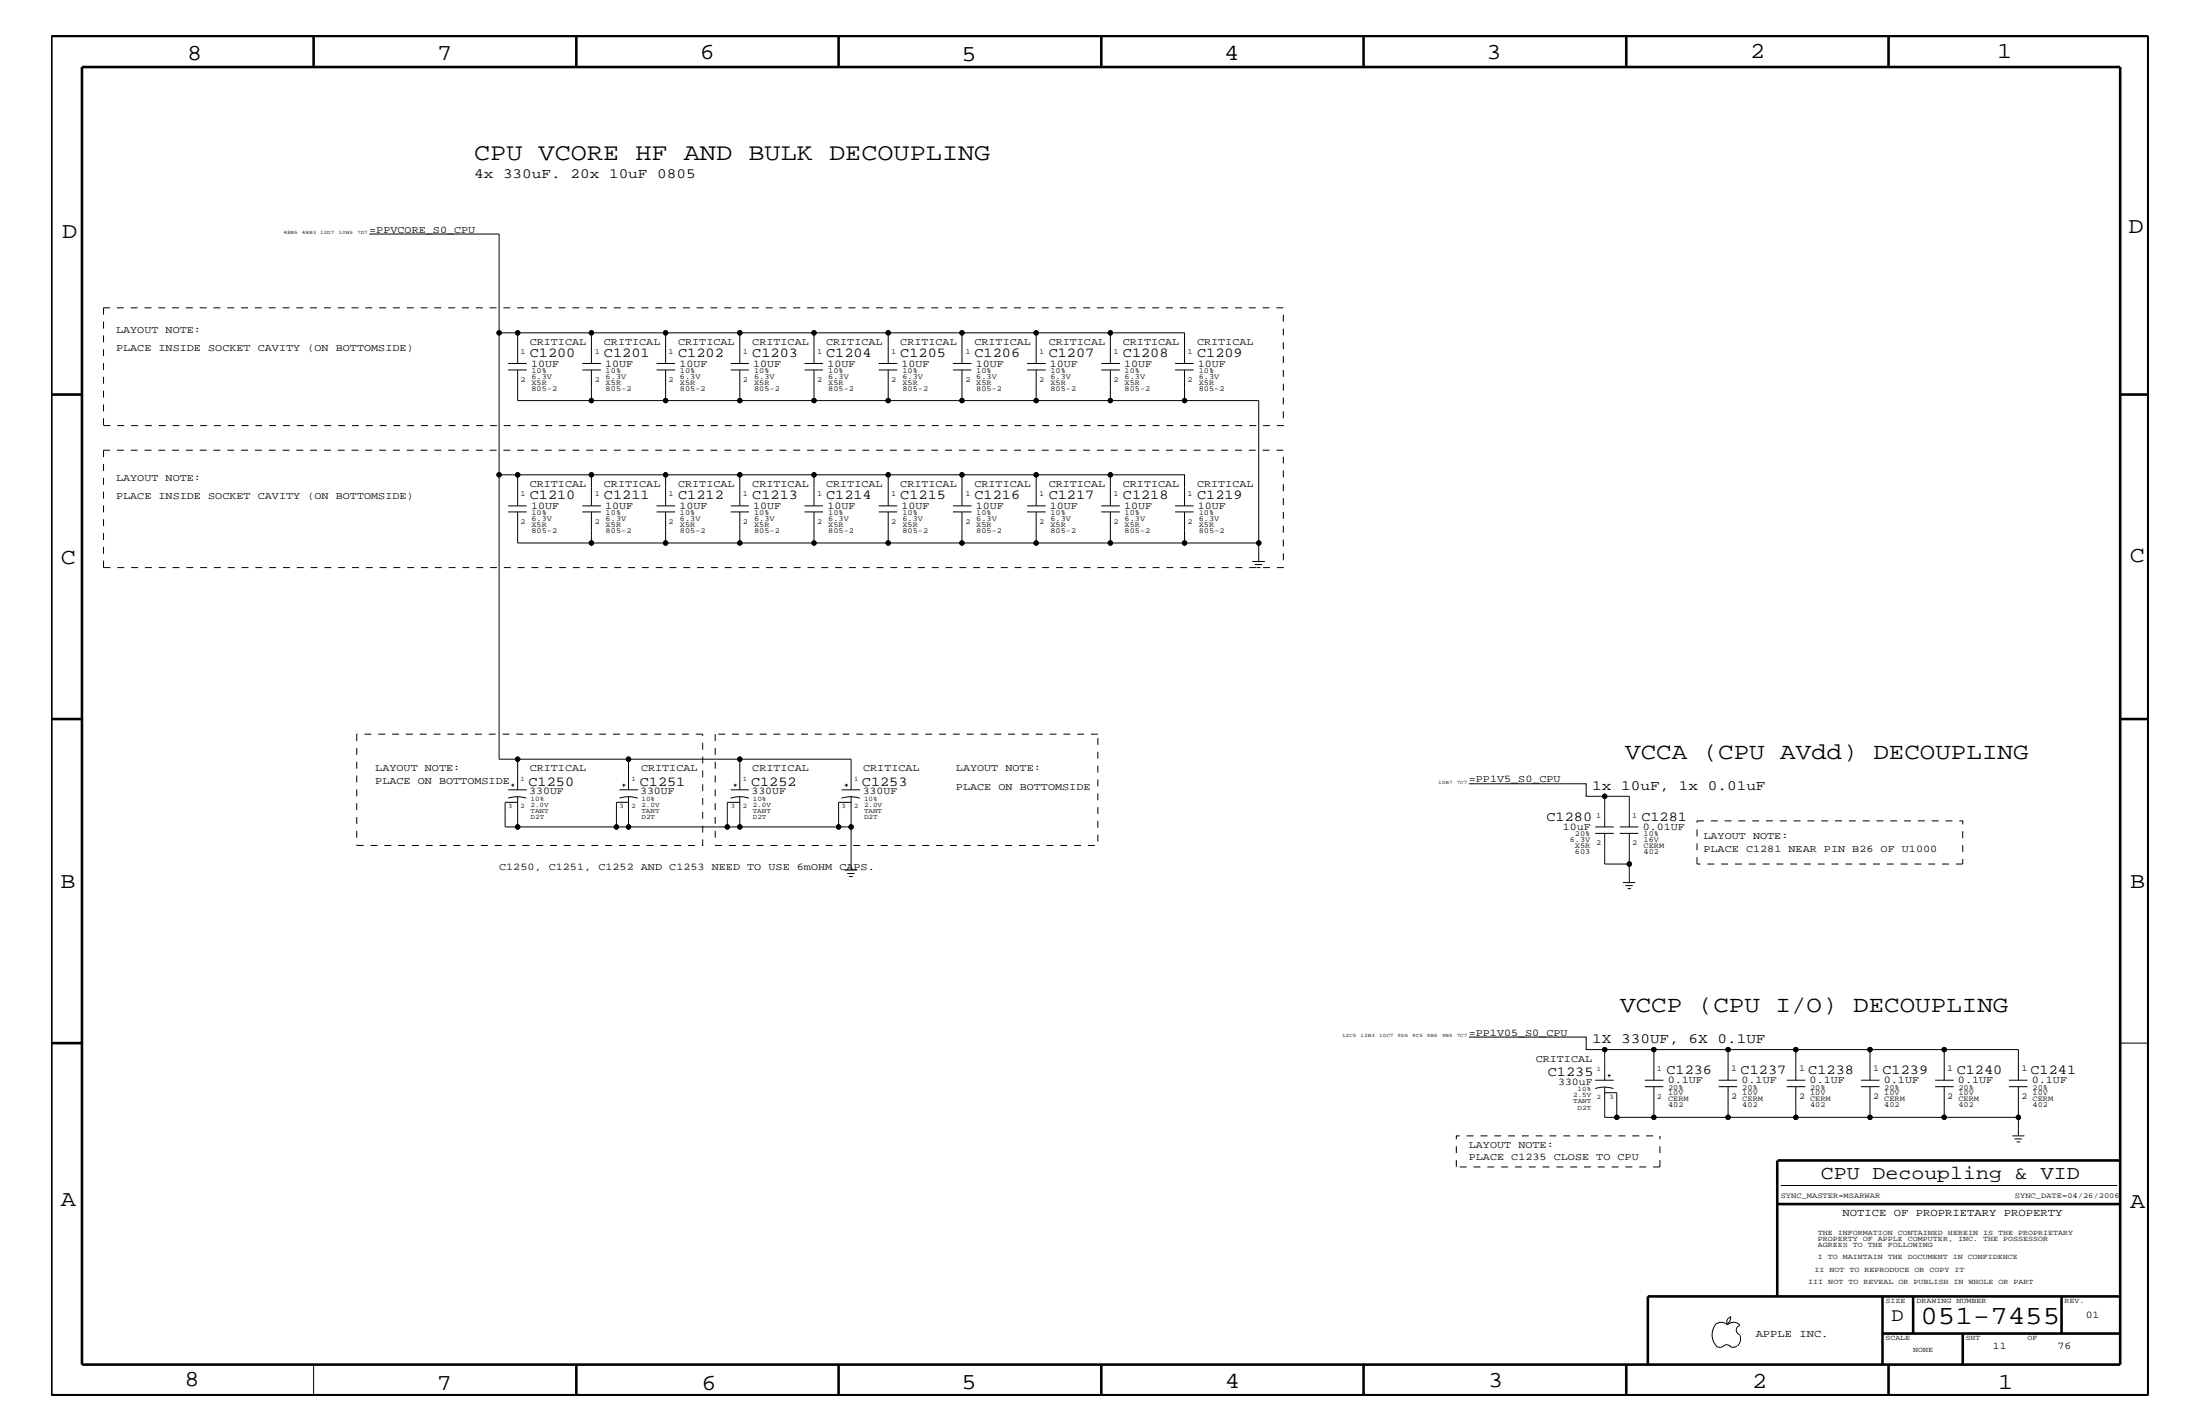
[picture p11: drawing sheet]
<svg xmlns="http://www.w3.org/2000/svg" width="432mm" height="279mm" viewBox="0 0 432 279" stroke-linecap="round" stroke-linejoin="round" font-family="sans-serif">
<g fill="none" stroke="#000" stroke-width=".2">
<path d="M72.5 45.9h25.5v103.1h25.4M98 65.3h3.6M99.7 72.6h3.7M99.7 71.3h3.7M101.6 72.6v6h14.5v-6M114.3 72.6h3.6M114.3 71.3h3.6M116.1 65.3h-14.5v6M116.1 78.6h14.5M128.9 72.6h3.6M128.9 71.3h3.6M130.6 65.3h-14.5v6"/>
<path d="M130.6 72.6v6M143.4 72.6h3.6M143.4 71.3h3.6M145.2 72.6v6h-14.6M145.2 65.3h-14.6v6M157.9 72.6h3.6M157.9 71.3h3.6M159.8 72.6v6h-14.6M159.8 65.3h-14.6v6M172.5 72.6h3.6M172.5 71.3h3.6M174.3 72.6v6h-14.5"/>
<path d="M174.3 65.3h-14.5v6M187 72.6h3.7M187 71.3h3.7M188.8 72.6v6h-14.5M188.8 65.3h-14.5v6M201.6 72.6h3.6M201.6 71.3h3.6M203.4 72.6v6h-14.6M203.4 65.3h-14.6v6M216.2 72.6h3.6M216.2 71.3h3.6M217.9 72.6v6h-14.5"/>
<path d="M217.9 71.3v-6h14.6v6M217.9 65.3h-14.5v6M230.6 72.6h3.7M230.6 71.3h3.7M232.5 78.6h14.6v27.9h-29.2M232.5 72.6v6h-14.6M98 93.2h3.6v6.1M99.7 99.3h3.7M101.6 93.2h14.5M114.3 99.3h3.6M116.1 99.3v-6.1h14.5v6.1M128.9 99.3h3.6"/>
<path d="M130.6 93.2h14.6v6.1M143.4 99.3h3.6M145.2 93.2h14.6v6.1M157.9 99.3h3.6M159.8 93.2h14.5v6.1M172.5 99.3h3.6M174.3 93.2h14.5v6.1M187 99.3h3.7M188.8 93.2h14.6v6.1M201.6 99.3h3.6M203.4 93.2h14.5v6.1M216.2 99.3h3.6"/>
<path d="M217.9 93.2h14.6v6.1M230.6 99.3h3.7M99.7 100.4h3.7M101.6 100.4v6.1h14.5v-6.1M114.3 100.4h3.6M116.1 106.5h14.5M128.9 100.4h3.6M130.6 100.4v6.1M143.4 100.4h3.6M145.2 100.4v6.1h-14.6M157.9 100.4h3.6M159.8 100.4v6.1h-14.6"/>
<path d="M172.5 100.4h3.6M174.3 100.4v6.1h-14.5M187 100.4h3.7M188.8 100.4v6.1h-14.5M201.6 100.4h3.6M203.4 100.4v6.1h-14.6M216.2 100.4h3.6M217.9 100.4v6.1h-14.5M230.6 100.4h3.7M232.5 100.4v6.1M245.8 110.2h2.4M246.3 110.8h1.4"/>
<path d="M246.6 111.4h.8M247.1 106.5v3.7M99.7 156.6a5.8 5.8 0 0 1 3.6 0M99.7 155h3.7M100.3 154h.6M100.7 153.8v.6M101.6 156.2v6h-2.5v-4.8h2.5M101.6 149v6M121.6 156.6a5.8 5.8 0 0 1 3.5 0M121.6 155h3.6M122.2 154h.6M122.4 153.8v.6"/>
<path d="M123.4 156.2v6h-2.4M123.4 157.4h-2.4v4.8h-19.4M143.4 156.6a5.9 5.9 0 0 1 3.6 0M143.4 155h3.6M144 154h.6M144.3 153.8v.6M145.2 156.2v6h-2.5M145.2 155v-6h21.8v6M145.2 149h-21.8v6M145.2 157.4h-2.5v4.8M165.2 156.6a5.8 5.8 0 0 1 3.5 0M165.2 155h3.6"/>
<path d="M165.8 154h.7M166.1 153.8v.6M167 157.4h-2.4v4.8h-19.4M167 156.2v6M288.3 153.8h23v2.4h3.7v6M315 156.2h4.8v6M123.4 162.2h19.3M164.6 162.2h2.4v8.5M165.8 170.7h2.4M166.3 171.4h1.4M166.6 172h.8M313.1 163.5h3.6"/>
<path d="M313.1 162.2h3.6M315 163.5v6h4.8v-6M317.9 163.5h3.7M317.9 162.2h3.7M318.5 173.2h2.5M319 173.8h1.5M319.4 174.4h.7M319.8 169.5v3.7M288.3 203.5h23v2.4h3.7M313.1 213.6a5.8 5.8 0 0 1 3.6 0M313.1 211.9h3.6M315 213.2v6h81.2"/>
<path d="M315 214.4h2.3v4.8M315.6 211h.5M315.8 210.8v.6M322.8 211.9h3.7M322.8 213.2h3.7M324.6 205.9h-9.6v6M324.6 213.2v6M337.3 211.9h3.7M337.3 213.2h3.7M339.2 205.9h-14.6v6M339.2 213.2v6M350.7 211.9h3.6"/>
<path d="M350.7 213.2h3.6M352.5 205.9h-13.3v6M352.5 213.2v6M365.3 211.9h3.6M365.3 213.2h3.6M367 205.9h-14.5v6M367 213.2v6M379.8 211.9h3.7M379.8 213.2h3.7M381.6 211.9v-6h14.6v6M381.6 205.9h-14.6v6M381.6 213.2v6"/>
<path d="M394.3 211.9h3.6M394.3 213.2h3.6M396.2 213.2v9.7M416.1 204.7h5.5M349.5 232.6h66M395 222.9h2.3M395.4 223.5h1.4M395.8 224.1h.7M336.6 260a1.69 1.69 0 0 1 2.4 0 1.72 1.72 0 0 1 2.5 0M339.6 258.3l.1 .3a1.27 1.27 0 0 1-.7 1.1M339.6 258.4a.99 .99 0 0 0-.6 1.4M61.6 267.7v6.1"/>
<path d="M336.6 260a3.3 3.3 0 0 0 .3 4.1M336.9 264.1l.7 .3 .7-.3M338.2 264.1l.7-.3 .7 .3M339.5 264.1l.7 .3 .7-.3M341.5 260.1a.93 .93 0 0 0-.7 .9 .93 .93 0 0 0 .7 .9M341.5 262l.1 .7a1.99 1.99 0 0 1-.6 1.4"/>
<circle cx="98" cy="65.3" r=".42"/>
<circle cx="101.6" cy="65.3" r=".42"/>
<circle cx="116.1" cy="65.3" r=".42"/>
<circle cx="116.1" cy="78.6" r=".42"/>
<circle cx="130.6" cy="65.3" r=".42"/>
<circle cx="130.6" cy="78.6" r=".42"/>
<circle cx="145.2" cy="65.3" r=".42"/>
<circle cx="145.2" cy="78.6" r=".42"/>
<circle cx="159.8" cy="65.3" r=".42"/>
<circle cx="159.8" cy="78.6" r=".42"/>
<circle cx="174.3" cy="65.3" r=".42"/>
<circle cx="174.3" cy="78.6" r=".42"/>
<circle cx="188.8" cy="65.3" r=".42"/>
<circle cx="188.8" cy="78.6" r=".42"/>
<circle cx="203.4" cy="65.3" r=".42"/>
<circle cx="203.4" cy="78.6" r=".42"/>
<circle cx="217.9" cy="65.3" r=".42"/>
<circle cx="217.9" cy="78.6" r=".42"/>
<circle cx="232.5" cy="78.6" r=".42"/>
<circle cx="98" cy="93.2" r=".42"/>
<circle cx="101.6" cy="93.2" r=".42"/>
<circle cx="116.1" cy="93.2" r=".42"/>
<circle cx="130.6" cy="93.2" r=".42"/>
<circle cx="145.2" cy="93.2" r=".42"/>
<circle cx="159.8" cy="93.2" r=".42"/>
<circle cx="174.3" cy="93.2" r=".42"/>
<circle cx="188.8" cy="93.2" r=".42"/>
<circle cx="203.4" cy="93.2" r=".42"/>
<circle cx="217.9" cy="93.2" r=".42"/>
<circle cx="116.1" cy="106.5" r=".42"/>
<circle cx="130.6" cy="106.5" r=".42"/>
<circle cx="145.2" cy="106.5" r=".42"/>
<circle cx="159.8" cy="106.5" r=".42"/>
<circle cx="174.3" cy="106.5" r=".42"/>
<circle cx="188.8" cy="106.5" r=".42"/>
<circle cx="203.4" cy="106.5" r=".42"/>
<circle cx="217.9" cy="106.5" r=".42"/>
<circle cx="232.5" cy="106.5" r=".42"/>
<circle cx="247.1" cy="106.5" r=".42"/>
<circle cx="101.6" cy="149" r=".42"/>
<circle cx="123.4" cy="149" r=".42"/>
<circle cx="145.2" cy="149" r=".42"/>
<circle cx="315" cy="156.2" r=".42"/>
<circle cx="101.6" cy="162.2" r=".42"/>
<circle cx="121" cy="162.2" r=".42"/>
<circle cx="123.4" cy="162.2" r=".42"/>
<circle cx="142.7" cy="162.2" r=".42"/>
<circle cx="145.2" cy="162.2" r=".42"/>
<circle cx="164.6" cy="162.2" r=".42"/>
<circle cx="167" cy="162.2" r=".42"/>
<circle cx="319.8" cy="169.5" r=".42"/>
<circle cx="315" cy="205.9" r=".42"/>
<circle cx="317.3" cy="219.2" r=".42"/>
<circle cx="324.6" cy="205.9" r=".42"/>
<circle cx="324.6" cy="219.2" r=".42"/>
<circle cx="339.2" cy="219.2" r=".42"/>
<circle cx="339.2" cy="205.9" r=".42"/>
<circle cx="352.5" cy="219.2" r=".42"/>
<circle cx="352.5" cy="205.9" r=".42"/>
<circle cx="367" cy="205.9" r=".42"/>
<circle cx="367" cy="219.2" r=".42"/>
<circle cx="381.6" cy="205.9" r=".42"/>
<circle cx="381.6" cy="219.2" r=".42"/>
<circle cx="396.2" cy="219.2" r=".42"/>
</g>
<g fill="none" stroke="#000" stroke-width=".51">
<path d="M10.1 7.1h411.5v266.7h-411.5zM16.1 13.2h400v254.5h-400zM61.6 7.1v6.1M113.1 7.1v6.1M164.6 7.1v6.1M216.2 7.1v6.1M267.6 7.1v6.1M319.2 7.1v6.1M370.7 7.1v6.1M10.1 77.4h6M416.1 77.4h5.5M10.1 141.1h6"/>
<path d="M416.1 141.1h5.5M10.1 204.7h6M348.8 236.2h67.3M348.8 227.7v26.7M348.9 227.7h67.2M369.5 254.4v13.3M375.5 254.4v7.2M404.6 254.4v7.2M416.1 254.4h-92.7v13.3M113.1 267.7v6.1M164.6 267.7v6.1M216.2 268v5.8"/>
<path d="M267.6 267.7v6.1M319.2 267.7v6.1M369.5 261.6h46.6M370.7 267.7v6.1M385.2 261.6v6.1"/>
</g>
<g fill="none" stroke="#000" stroke-width=".2" stroke-dasharray="1.4 1.4" stroke-linecap="butt">
<path d="M20.3 60.4v23.1M251.9 60.4h-231.6M20.3 83.5h231.6v-23.1M20.3 88.3v23.1M251.9 88.3h-231.6M20.3 111.4h231.6v-23.1M70 144v21.9M137.9 144h-67.9M140.4 144v21.9M215.5 144h-75.1M70 165.9h67.9v-21.9M140.4 165.9h75.1v-21.9"/>
<path d="M333.1 169.5v-8.4M333.1 161.1h52.1v8.4M385.2 169.5h-52.1M285.8 229v-6.1h40M325.8 229h-40M325.8 229v-6.1"/>
</g>
<g fill="#000">
<circle cx="98" cy="65.3" r=".42"/>
<circle cx="101.6" cy="65.3" r=".42"/>
<circle cx="116.1" cy="65.3" r=".42"/>
<circle cx="116.1" cy="78.6" r=".42"/>
<circle cx="130.6" cy="65.3" r=".42"/>
<circle cx="130.6" cy="78.6" r=".42"/>
<circle cx="145.2" cy="65.3" r=".42"/>
<circle cx="145.2" cy="78.6" r=".42"/>
<circle cx="159.8" cy="65.3" r=".42"/>
<circle cx="159.8" cy="78.6" r=".42"/>
<circle cx="174.3" cy="65.3" r=".42"/>
<circle cx="174.3" cy="78.6" r=".42"/>
<circle cx="188.8" cy="65.3" r=".42"/>
<circle cx="188.8" cy="78.6" r=".42"/>
<circle cx="203.4" cy="65.3" r=".42"/>
<circle cx="203.4" cy="78.6" r=".42"/>
<circle cx="217.9" cy="65.3" r=".42"/>
<circle cx="217.9" cy="78.6" r=".42"/>
<circle cx="232.5" cy="78.6" r=".42"/>
<circle cx="98" cy="93.2" r=".42"/>
<circle cx="101.6" cy="93.2" r=".42"/>
<circle cx="116.1" cy="93.2" r=".42"/>
<circle cx="130.6" cy="93.2" r=".42"/>
<circle cx="145.2" cy="93.2" r=".42"/>
<circle cx="159.8" cy="93.2" r=".42"/>
<circle cx="174.3" cy="93.2" r=".42"/>
<circle cx="188.8" cy="93.2" r=".42"/>
<circle cx="203.4" cy="93.2" r=".42"/>
<circle cx="217.9" cy="93.2" r=".42"/>
<circle cx="116.1" cy="106.5" r=".42"/>
<circle cx="130.6" cy="106.5" r=".42"/>
<circle cx="145.2" cy="106.5" r=".42"/>
<circle cx="159.8" cy="106.5" r=".42"/>
<circle cx="174.3" cy="106.5" r=".42"/>
<circle cx="188.8" cy="106.5" r=".42"/>
<circle cx="203.4" cy="106.5" r=".42"/>
<circle cx="217.9" cy="106.5" r=".42"/>
<circle cx="232.5" cy="106.5" r=".42"/>
<circle cx="247.1" cy="106.5" r=".42"/>
<circle cx="101.6" cy="149" r=".42"/>
<circle cx="123.4" cy="149" r=".42"/>
<circle cx="145.2" cy="149" r=".42"/>
<circle cx="315" cy="156.2" r=".42"/>
<circle cx="101.6" cy="162.2" r=".42"/>
<circle cx="121" cy="162.2" r=".42"/>
<circle cx="123.4" cy="162.2" r=".42"/>
<circle cx="142.7" cy="162.2" r=".42"/>
<circle cx="145.2" cy="162.2" r=".42"/>
<circle cx="164.6" cy="162.2" r=".42"/>
<circle cx="167" cy="162.2" r=".42"/>
<circle cx="319.8" cy="169.5" r=".42"/>
<circle cx="315" cy="205.9" r=".42"/>
<circle cx="317.3" cy="219.2" r=".42"/>
<circle cx="324.6" cy="205.9" r=".42"/>
<circle cx="324.6" cy="219.2" r=".42"/>
<circle cx="339.2" cy="219.2" r=".42"/>
<circle cx="339.2" cy="205.9" r=".42"/>
<circle cx="352.5" cy="219.2" r=".42"/>
<circle cx="352.5" cy="205.9" r=".42"/>
<circle cx="367" cy="205.9" r=".42"/>
<circle cx="367" cy="219.2" r=".42"/>
<circle cx="381.6" cy="205.9" r=".42"/>
<circle cx="381.6" cy="219.2" r=".42"/>
<circle cx="396.2" cy="219.2" r=".42"/>
</g>
<text font-size="5.2" x="376.9" y="259.9">051-7455</text>
<text font-size="4.7" x="93" y="31.4">CPU VCORE HF AND BULK DECOUPLING</text>
<g font-size="4.6">
<text x="319" y="149">VCCA (CPU AVdd) DECOUPLING</text>
<text x="318" y="198.7">VCCP (CPU I/O) DECOUPLING</text>
</g>
<g font-size="4.5">
<text x="36.7" y="11.7">8</text>
<text x="85.8" y="11.7">7</text>
<text x="137.3" y="11.5">6</text>
<text x="240.3" y="11.7">4</text>
<text x="291.8" y="11.5">3</text>
<text x="343.5" y="11.5">2</text>
<text x="392" y="11.5">1</text>
<text x="188.7" y="12.1">5</text>
<text x="12.2" y="46.8">D</text>
<text x="417.7" y="45.7">D</text>
<text x="11.9" y="110.6">C</text>
<text x="418" y="110.3">C</text>
<text x="11.9" y="174.3">B</text>
<text x="418.1" y="174.2">B</text>
<text x="11.9" y="236.7">A</text>
<text x="418.1" y="237.1">A</text>
<text x="36.2" y="271.9">8</text>
<text x="85.8" y="272.7">7</text>
<text x="137.7" y="272.7">6</text>
<text x="188.7" y="272.5">5</text>
<text x="240.4" y="272.3">4</text>
<text x="292.1" y="272.2">3</text>
<text x="343.9" y="272.3">2</text>
<text x="392.2" y="272.6">1</text>
</g>
<text font-size="3.8" x="357.4" y="231.3">CPU Decoupling &amp; VID</text>
<text font-size="3.7" x="371.3" y="259.3">D</text>
<g font-size="2.8">
<text x="93" y="35">4x 330uF. 20x 10uF 0805</text>
<text x="312.5" y="155">1x 10uF, 1x 0.01uF</text>
<text x="312.5" y="204.7">1X 330UF, 6X 0.1UF</text>
</g>
<g font-size="2.7">
<text x="104" y="70.1">C1200</text>
<text x="118.5" y="70.1">C1201</text>
<text x="133.1" y="70.1">C1202</text>
<text x="147.7" y="70.1">C1203</text>
<text x="162.1" y="70.1">C1204</text>
<text x="176.7" y="70.1">C1205</text>
<text x="191.3" y="70.1">C1206</text>
<text x="205.8" y="70.1">C1207</text>
<text x="220.4" y="70.1">C1208</text>
<text x="234.9" y="70.1">C1209</text>
<text x="104" y="98">C1210</text>
<text x="118.5" y="98">C1211</text>
<text x="133.1" y="98">C1212</text>
<text x="147.7" y="98">C1213</text>
<text x="162.1" y="98">C1214</text>
<text x="176.7" y="98">C1215</text>
<text x="191.3" y="98">C1216</text>
<text x="205.8" y="98">C1217</text>
<text x="220.4" y="98">C1218</text>
<text x="234.9" y="98">C1219</text>
<text x="103.7" y="154.1">C1250</text>
<text x="125.6" y="154.1">C1251</text>
<text x="147.4" y="154.1">C1252</text>
<text x="169.2" y="154.1">C1253</text>
<text x="303.5" y="161.1">C1280</text>
<text x="322.2" y="161.1">C1281</text>
<text x="303.8" y="211.1">C1235</text>
<text x="327.1" y="210.8">C1236</text>
<text x="341.6" y="210.8">C1237</text>
<text x="354.9" y="210.8">C1238</text>
<text x="369.5" y="210.8">C1239</text>
<text x="384" y="210.8">C1240</text>
<text x="398.5" y="210.8">C1241</text>
</g>
<g font-size="2.1">
<text x="361.6" y="238.6">NOTICE OF PROPRIETARY PROPERTY</text>
<text x="344.6" y="262.2">APPLE INC.</text>
</g>
<g font-size="2">
<text x="72.5" y="45.7">=PPVCORE_S0_CPU</text>
<text x="22.8" y="65.3">LAYOUT NOTE:</text>
<text x="22.8" y="68.9">PLACE INSIDE SOCKET CAVITY (ON BOTTOMSIDE)</text>
<text x="104" y="67.7">CRITICAL</text>
<text x="104.2" y="72">10UF</text>
<text x="118.5" y="67.7">CRITICAL</text>
<text x="118.8" y="72">10UF</text>
<text x="133.1" y="67.7">CRITICAL</text>
<text x="133.3" y="72">10UF</text>
<text x="147.7" y="67.7">CRITICAL</text>
<text x="147.8" y="72">10UF</text>
<text x="162.1" y="67.7">CRITICAL</text>
<text x="162.4" y="72">10UF</text>
<text x="176.7" y="67.7">CRITICAL</text>
<text x="177" y="72">10UF</text>
<text x="191.3" y="67.7">CRITICAL</text>
<text x="191.5" y="72">10UF</text>
<text x="205.8" y="67.7">CRITICAL</text>
<text x="206.1" y="72">10UF</text>
<text x="220.4" y="67.7">CRITICAL</text>
<text x="220.6" y="72">10UF</text>
<text x="234.9" y="67.7">CRITICAL</text>
<text x="235.1" y="72">10UF</text>
<text x="22.8" y="94.3">LAYOUT NOTE:</text>
<text x="104" y="95.6">CRITICAL</text>
<text x="118.5" y="95.6">CRITICAL</text>
<text x="133.1" y="95.6">CRITICAL</text>
<text x="147.7" y="95.6">CRITICAL</text>
<text x="162.1" y="95.6">CRITICAL</text>
<text x="176.7" y="95.6">CRITICAL</text>
<text x="191.3" y="95.6">CRITICAL</text>
<text x="205.8" y="95.6">CRITICAL</text>
<text x="220.4" y="95.6">CRITICAL</text>
<text x="234.9" y="95.6">CRITICAL</text>
<text x="22.8" y="98">PLACE INSIDE SOCKET CAVITY (ON BOTTOMSIDE)</text>
<text x="104.2" y="99.9">10UF</text>
<text x="118.8" y="99.9">10UF</text>
<text x="133.3" y="99.9">10UF</text>
<text x="147.8" y="99.9">10UF</text>
<text x="162.4" y="99.9">10UF</text>
<text x="177" y="99.9">10UF</text>
<text x="191.5" y="99.9">10UF</text>
<text x="206.1" y="99.9">10UF</text>
<text x="220.6" y="99.9">10UF</text>
<text x="235.1" y="99.9">10UF</text>
<text x="73.7" y="153.8">PLACE ON BOTTOMSIDE</text>
<text x="73.7" y="151.3">LAYOUT NOTE:</text>
<text x="103.9" y="155.8">330UF</text>
<text x="104" y="151.3">CRITICAL</text>
<text x="125.6" y="155.8">330UF</text>
<text x="125.8" y="151.3">CRITICAL</text>
<text x="147.5" y="155.8">330UF</text>
<text x="147.7" y="151.3">CRITICAL</text>
<text x="169.3" y="155.8">330UF</text>
<text x="169.4" y="151.3">CRITICAL</text>
<text x="187.6" y="151.3">LAYOUT NOTE:</text>
<text x="187.6" y="155">PLACE ON BOTTOMSIDE</text>
<text x="288.3" y="153.5">=PP1V5_S0_CPU</text>
<text x="306.7" y="162.8">10uF</text>
<text x="322.4" y="162.8">0.01UF</text>
<text x="334.3" y="167.1">PLACE C1281 NEAR PIN B26 OF U1000</text>
<text x="334.3" y="164.7">LAYOUT NOTE:</text>
<text x="98" y="170.7">C1250, C1251, C1252 AND C1253 NEED TO USE 6mOHM CAPS.</text>
<text x="288.3" y="203.2">=PP1V05_S0_CPU</text>
<text x="301.4" y="208.3">CRITICAL</text>
<text x="305.8" y="212.8">330uF</text>
<text x="327.3" y="212.5">0.1UF</text>
<text x="341.8" y="212.5">0.1UF</text>
<text x="355.2" y="212.5">0.1UF</text>
<text x="369.7" y="212.5">0.1UF</text>
<text x="384.3" y="212.5">0.1UF</text>
<text x="398.8" y="212.5">0.1UF</text>
<text x="288.3" y="225.3">LAYOUT NOTE:</text>
<text x="288.3" y="227.7">PLACE C1235 CLOSE TO CPU</text>
<text x="409.4" y="258.7">01</text>
<text x="391.2" y="264.7">11</text>
<text x="403.9" y="264.7">76</text>
</g>
<g font-size="1.8">
<text x="339.8" y="210.2">1</text>
<text x="339.8" y="215.6">2</text>
<text x="353.1" y="210.2">1</text>
<text x="353.1" y="215.6">2</text>
<text x="367.6" y="210.2">1</text>
<text x="367.6" y="215.6">2</text>
<text x="382.2" y="210.2">1</text>
<text x="382.2" y="215.6">2</text>
<text x="396.7" y="210.2">1</text>
<text x="396.7" y="215.6">2</text>
</g>
<g font-size="1.5">
<text x="102.2" y="69.5">1</text>
<text x="116.8" y="69.5">1</text>
<text x="131.2" y="69.5">1</text>
<text x="145.8" y="69.5">1</text>
<text x="160.4" y="69.5">1</text>
<text x="174.9" y="69.5">1</text>
<text x="189.5" y="69.5">1</text>
<text x="204" y="69.5">1</text>
<text x="218.5" y="69.5">1</text>
<text x="233.1" y="69.5">1</text>
<text x="102.2" y="75">2</text>
<text x="104.3" y="73.2">10%</text>
<text x="104.3" y="76.7">805-2</text>
<text x="104.3" y="74.3">6.3V</text>
<text x="104.3" y="75.5">X5R</text>
<text x="116.8" y="75">2</text>
<text x="118.9" y="73.2">10%</text>
<text x="118.9" y="76.7">805-2</text>
<text x="118.9" y="74.3">6.3V</text>
<text x="118.9" y="75.5">X5R</text>
<text x="131.2" y="75">2</text>
<text x="133.4" y="73.2">10%</text>
<text x="133.4" y="76.7">805-2</text>
<text x="133.4" y="74.3">6.3V</text>
<text x="133.4" y="75.5">X5R</text>
<text x="145.8" y="75">2</text>
<text x="148" y="73.2">10%</text>
<text x="148" y="76.7">805-2</text>
<text x="148" y="74.3">6.3V</text>
<text x="148" y="75.5">X5R</text>
<text x="160.4" y="75">2</text>
<text x="162.6" y="76.7">805-2</text>
<text x="162.6" y="74.3">6.3V</text>
<text x="162.6" y="75.5">X5R</text>
<text x="162.6" y="73.2">10%</text>
<text x="174.9" y="75">2</text>
<text x="177.1" y="76.7">805-2</text>
<text x="177.1" y="74.3">6.3V</text>
<text x="177.1" y="75.5">X5R</text>
<text x="177.1" y="73.2">10%</text>
<text x="189.5" y="75">2</text>
<text x="191.6" y="76.7">805-2</text>
<text x="191.6" y="74.3">6.3V</text>
<text x="191.6" y="75.5">X5R</text>
<text x="191.6" y="73.2">10%</text>
<text x="204" y="75">2</text>
<text x="206.2" y="76.7">805-2</text>
<text x="206.2" y="74.3">6.3V</text>
<text x="206.2" y="75.5">X5R</text>
<text x="206.2" y="73.2">10%</text>
<text x="218.5" y="75">2</text>
<text x="220.7" y="76.7">805-2</text>
<text x="220.7" y="74.3">6.3V</text>
<text x="220.7" y="75.5">X5R</text>
<text x="220.7" y="73.2">10%</text>
<text x="233.1" y="75">2</text>
<text x="235.3" y="76.7">805-2</text>
<text x="235.3" y="74.3">6.3V</text>
<text x="235.3" y="75.5">X5R</text>
<text x="235.3" y="73.2">10%</text>
<text x="102.2" y="97.4">1</text>
<text x="104.3" y="101">10%</text>
<text x="116.8" y="97.4">1</text>
<text x="118.9" y="101">10%</text>
<text x="131.2" y="97.4">1</text>
<text x="133.4" y="101">10%</text>
<text x="145.8" y="97.4">1</text>
<text x="148" y="101">10%</text>
<text x="160.4" y="97.4">1</text>
<text x="162.6" y="101">10%</text>
<text x="174.9" y="97.4">1</text>
<text x="177.1" y="101">10%</text>
<text x="189.5" y="97.4">1</text>
<text x="191.6" y="101">10%</text>
<text x="204" y="97.4">1</text>
<text x="206.2" y="101">10%</text>
<text x="218.5" y="97.4">1</text>
<text x="220.7" y="101">10%</text>
<text x="233.1" y="97.4">1</text>
<text x="235.3" y="101">10%</text>
<text x="102.2" y="102.9">2</text>
<text x="104.3" y="104.6">805-2</text>
<text x="104.3" y="102.1">6.3V</text>
<text x="104.3" y="103.3">X5R</text>
<text x="116.8" y="102.9">2</text>
<text x="118.9" y="104.6">805-2</text>
<text x="118.9" y="102.1">6.3V</text>
<text x="118.9" y="103.3">X5R</text>
<text x="131.2" y="102.9">2</text>
<text x="133.4" y="104.6">805-2</text>
<text x="133.4" y="102.1">6.3V</text>
<text x="133.4" y="103.3">X5R</text>
<text x="145.8" y="102.9">2</text>
<text x="148" y="104.6">805-2</text>
<text x="148" y="102.1">6.3V</text>
<text x="148" y="103.3">X5R</text>
<text x="160.4" y="102.9">2</text>
<text x="162.6" y="104.6">805-2</text>
<text x="162.6" y="102.1">6.3V</text>
<text x="162.6" y="103.3">X5R</text>
<text x="174.9" y="102.9">2</text>
<text x="177.1" y="104.6">805-2</text>
<text x="177.1" y="102.1">6.3V</text>
<text x="177.1" y="103.3">X5R</text>
<text x="189.5" y="102.9">2</text>
<text x="191.6" y="104.6">805-2</text>
<text x="191.6" y="102.1">6.3V</text>
<text x="191.6" y="103.3">X5R</text>
<text x="204" y="102.9">2</text>
<text x="206.2" y="104.6">805-2</text>
<text x="206.2" y="102.1">6.3V</text>
<text x="206.2" y="103.3">X5R</text>
<text x="218.5" y="102.9">2</text>
<text x="220.7" y="104.6">805-2</text>
<text x="220.7" y="102.1">6.3V</text>
<text x="220.7" y="103.3">X5R</text>
<text x="233.1" y="102.9">2</text>
<text x="235.3" y="104.6">805-2</text>
<text x="235.3" y="102.1">6.3V</text>
<text x="235.3" y="103.3">X5R</text>
<text x="313.3" y="160.5">1</text>
<text x="320.4" y="160.5">1</text>
<text x="308.1" y="165.2">6.3V</text>
<text x="309.1" y="164.1">20%</text>
<text x="309.1" y="166.4">X5R</text>
<text x="309.1" y="167.6">603</text>
<text x="313.3" y="165.9">2</text>
<text x="320.4" y="165.9">2</text>
<text x="322.6" y="165.2">16V</text>
<text x="322.6" y="166.4">CERM</text>
<text x="322.6" y="167.6">402</text>
<text x="322.6" y="164.1">10%</text>
<text x="325.2" y="210.2">1</text>
<text x="325.2" y="215.6">2</text>
<text x="327.4" y="214.9">10V</text>
<text x="327.4" y="213.8">20%</text>
<text x="342" y="213.8">20%</text>
<text x="342" y="214.9">10V</text>
<text x="355.3" y="214.9">10V</text>
<text x="355.3" y="213.8">20%</text>
<text x="369.8" y="213.8">20%</text>
<text x="369.8" y="214.9">10V</text>
<text x="384.4" y="214.9">10V</text>
<text x="384.4" y="213.8">20%</text>
<text x="398.9" y="214.9">10V</text>
<text x="398.9" y="213.8">20%</text>
<text x="327.4" y="217.3">402</text>
<text x="327.4" y="216.1">CERM</text>
<text x="342" y="217.3">402</text>
<text x="342" y="216.1">CERM</text>
<text x="355.3" y="216.1">CERM</text>
<text x="355.3" y="217.3">402</text>
<text x="369.8" y="217.3">402</text>
<text x="369.8" y="216.1">CERM</text>
<text x="384.4" y="216.1">CERM</text>
<text x="384.4" y="217.3">402</text>
<text x="398.9" y="216.1">CERM</text>
<text x="398.9" y="217.3">402</text>
<text x="349.5" y="235">SYNC_MASTER=MSARWAR</text>
<text x="395.5" y="235">SYNC_DATE=04/26/2006</text>
</g>
<g font-size="1.4">
<text x="102.2" y="153.2">1</text>
<text x="124" y="153.2">1</text>
<text x="145.8" y="153.2">1</text>
<text x="167.6" y="153.2">1</text>
<text x="99.7" y="158.6">3</text>
<text x="102.2" y="158.6">2</text>
<text x="104.1" y="160.7">D2T</text>
<text x="104.1" y="158.4">2.0V</text>
<text x="104.1" y="157.2">10%</text>
<text x="104.1" y="159.5">TANT</text>
<text x="121.6" y="158.6">3</text>
<text x="124" y="158.6">2</text>
<text x="125.9" y="160.7">D2T</text>
<text x="125.9" y="158.4">2.0V</text>
<text x="125.9" y="159.5">TANT</text>
<text x="125.9" y="157.2">10%</text>
<text x="143.4" y="158.6">3</text>
<text x="145.8" y="158.6">2</text>
<text x="147.7" y="158.4">2.0V</text>
<text x="147.7" y="159.5">TANT</text>
<text x="147.7" y="157.2">10%</text>
<text x="147.7" y="160.7">D2T</text>
<text x="165.2" y="158.6">3</text>
<text x="167.6" y="158.6">2</text>
<text x="169.6" y="160.7">D2T</text>
<text x="169.6" y="158.4">2.0V</text>
<text x="169.6" y="159.5">TANT</text>
<text x="169.6" y="157.2">10%</text>
<text x="308.8" y="215.3">2.5V</text>
<text x="309.6" y="214.2">10%</text>
<text x="313.4" y="210.2">1</text>
<text x="313.4" y="215.6">2</text>
<text x="315.9" y="215.6">3</text>
<text x="308.8" y="216.4">TANT</text>
<text x="309.6" y="217.7">D2T</text>
<text x="356.8" y="242.3">THE INFORMATION CONTAINED HEREIN IS THE PROPRIETARY</text>
<text x="356.8" y="243.5">PROPERTY OF APPLE COMPUTER, INC. THE POSSESSOR</text>
<text x="356.8" y="244.7">AGREES TO THE FOLLOWING</text>
<text x="354.9" y="252">III NOT TO REVEAL OR PUBLISH IN WHOLE OR PART</text>
<text x="356.1" y="249.5">II NOT TO REPRODUCE OR COPY IT</text>
<text x="356.8" y="247.1">I TO MAINTAIN THE DOCUMENT IN CONFIDENCE</text>
<text x="370.1" y="255.6">SIZE</text>
<text x="376.2" y="255.6">DRAWING NUMBER</text>
<text x="405.2" y="255.6">REV.</text>
<text x="370.1" y="262.9">SCALE</text>
<text x="385.8" y="262.9">SHT</text>
<text x="397.9" y="262.9">OF</text>
<text x="375.5" y="265.3">NONE</text>
</g>
<g font-size="1">
<text x="55.6" y="45.9">48B5</text>
<text x="59.3" y="45.9">48B3 10D7</text>
<text x="66.5" y="45.9">10B5</text>
<text x="70.1" y="45.9">7D7</text>
<text x="282.3" y="153.8">10B7</text>
<text x="285.9" y="153.8">7C7</text>
<text x="263.4" y="203.5">12C5</text>
<text x="267" y="203.5">12B3</text>
<text x="270.7" y="203.5">10C7</text>
<text x="274.3" y="203.5">9D5</text>
<text x="277.2" y="203.5">9C5</text>
<text x="280.1" y="203.5">9B6</text>
<text x="283" y="203.5">9B5</text>
<text x="285.9" y="203.5">7C7</text>
</g>
</svg>
